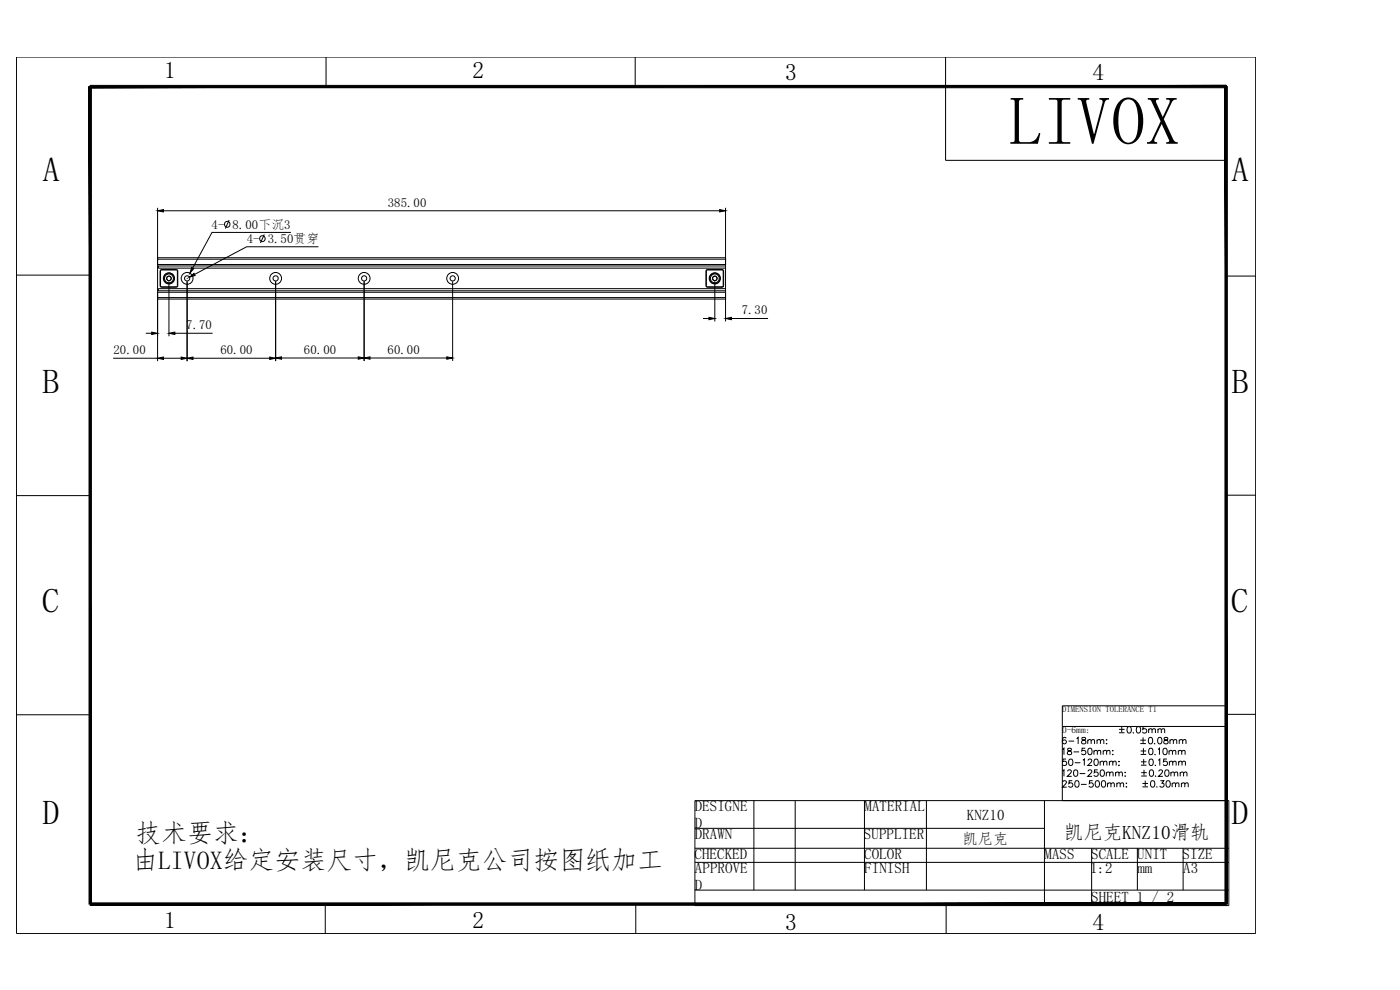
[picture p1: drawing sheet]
<svg xmlns="http://www.w3.org/2000/svg" width="420mm" height="297mm" viewBox="0 0 420 297" stroke-linecap="round" stroke-linejoin="round" font-family="sans-serif">
<!-- layer: 0 -->
<g fill="none" stroke="#000" stroke-width=".3">
<path d="M4.9 17.1h371.9v263h-371.9zM97.8 17.1v8.9M190.6 17.1v8.9M283.8 17.1v31h84.2M47.3 62.4v46M47.3 79.8h170.4M47.3 79.4h170.4M47.3 77.8h170.4M47.3 77.3h170.4M47.5 79.8v.7M49.1 63.2h166.9M68.8 66l-1.2 2.6"/>
<path d="M79.3 70.3l-1.1 2.6M87.3 69.7h-23.7l-5.8 10.7M95.6 74h-21.6l-15.6 8.3M217.7 62.4v34.1M4.9 82.5h22.2M43.7 100h1.8M47.3 80.2l.2 .3M47.3 89.7h170.4M47.3 89.3h170.4M47.3 87.7h170.4M47.3 87.2h170.4M47.3 80.2h.1"/>
<path d="M47.5 86.6v.6M47.5 86.6l-.2 .2M47.5 86.6h170.2M47.5 80.5h170.2M48 81.3v4.4M48 85.7h.2M48 81.3h.2M48.1 85.7l.4 .5M48.2 85.7l.3 .3M48.2 81.3v4.4M48.5 80.9v.1M48.5 86v.2"/>
<path d="M48.5 86.2h4.4M48.5 86h4.4M48.5 81h4.4M48.5 80.9h4.4M48.5 80.9l-.4 .4M48.5 81l-.3 .3M50.2 83l.7-.2 .6 .6-.3 .7-.7 .2-.5-.6zM50.7 84.4v16.5M52.5 100h11.3M52.9 80.9v.1M52.9 86v.2M52.9 80.9l.5 .4"/>
<path d="M52.9 81l.3 .3M53.2 85.7l-.3 .3M53.2 81.3v4.4M53.2 85.7h.2M53.2 81.3h.2M53.4 85.7l-.5 .5M53.4 81.3v4.4M56.2 84.4v24M56.2 83.5v.1M82.7 84.4v24M109.3 84.4v23.9M135.8 84.4v23.9"/>
<path d="M211 95.6h1.8M211.9 81.3v4.4M211.9 85.7l.4 .5M212 85.7l.3 .3M212.3 86.2h4.4M212.3 86h4.4M212.3 81h4.4M212.3 80.9h4.4M212.3 80.9v.1M212.3 86v.2M212.3 80.9l-.4 .4M212.3 81l-.3 .3"/>
<path d="M214 82.9l.8-.1 .5 .6-.3 .7-.7 .2-.5-.6zM214.5 84.4v12.1M216.7 80.9v.1M216.7 86v.2M216.7 80.9l.5 .4M216.7 81l.4 .3M217 85.7h.2M217 81.3h.2M217 81.3v4.4M217.1 85.7l-.4 .3M217.2 85.7l-.5 .5M217.2 81.3v4.4"/>
<path d="M219.5 95.6h11M368 82.8h8.8M34 107.5h13.3M49.1 107.5h5.3M57.9 107.5h23M84.5 107.4h23M111 107.4h23.1M4.9 148.7h22.2M368 148.6h8.8M4.9 214.5h22.2M318.8 218h49.2M335.8 218.8h1.7"/>
<path d="M335.8 219.9h1.7M336.7 218v1.7M338.5 218.1l.3-.1a1.01 1.01 0 0 1 .7 1 1.01 1.01 0 0 1-.7 .9 1.25 1.25 0 0 1-.3-1.8zM340.2 219.8l.1 .1M341.3 218.1l.3-.1a1.01 1.01 0 0 1 .7 1 1.01 1.01 0 0 1-.7 .9 1.25 1.25 0 0 1-.3-1.8zM344 218h-.9l-.1 .8a.69 .69 0 0 1 1 0 .69 .69 0 0 1-.1 1.1 .69 .69 0 0 1-1-.3M344.7 219l.5-.4 .4 .1 .1 1.2M344.7 218.6v1.3M345.7 219l.5-.4 .5 .1 .1 1.2M347.5 219l.5-.4 .4 .1 .1 1.2M347.5 218.6v1.3M348.5 219l.5-.4 .5 .1v1.2"/>
<path d="M368 214.3h8.8M318.8 224.9l.5-.4v1.9M318.8 231.4l.5-.4v1.9M318.9 234.7l.2-.4 .6-.1 .3 .6-1.2 1.4h1.3M320 221.5l-.1-.2a.63 .63 0 0 0-1 .3v1.3a.6 .6 0 0 0 1 .1 .6 .6 0 0 0-.2-1 .6 .6 0 0 0-.9 .5M320 227.7h-1l-.1 .9a.69 .69 0 0 1 1.1 0 .69 .69 0 0 1-.2 1 .69 .69 0 0 1-1-.3M320.4 231.5l.4-.5 .5 .1 .2 .3-.2 .6-1 .9h1.3M320.5 224.6v.5l.8 .3 .3 .4a.65 .65 0 0 1-.6 .7 .65 .65 0 0 1-.7-.7l1.2-.8-.1-.4zM320.7 222.4h1.7M321 227.8a.62 .62 0 0 1 .9 .3l.1 .5a.84 .84 0 0 1-.7 1.1 1.23 1.23 0 0 1-.3-1.9zM321.8 234.2h-.9l-.1 .9a.69 .69 0 0 1 1 0 .69 .69 0 0 1-.1 1 .69 .69 0 0 1-1-.3M322.2 225.6h1.6"/>
<path d="M322.5 231.1a.63 .63 0 0 1 .9 .3l.1 .4a.83 .83 0 0 1-.8 1.1 1.25 1.25 0 0 1-.2-1.8zM322.6 228.9h1.6M322.8 234.3l.3-.1a1.01 1.01 0 0 1 .8 1 1.01 1.01 0 0 1-.8 1 1.26 1.26 0 0 1-.3-1.9zM323.1 221.6l.5-.4v2M324 232.1h1.7M324.4 235.3h1.7M324.8 221.3v.6l.8 .3 .3 .3a.65 .65 0 0 1-.7 .7 .65 .65 0 0 1-.6-.7l1.2-.8-.1-.4zM325 228.1l.4-.4v2M325.7 224.5h-.9l-.1 .8a.69 .69 0 0 1 1 0 .69 .69 0 0 1-.1 1 .69 .69 0 0 1-1-.2M326.4 222.3l.5-.4 .5 .1 .1 1.2M326.4 221.9v1.3M326.5 228.2l.4-.5h.4l.4 .4-.3 .7-1 .9h1.4"/>
<path d="M326.5 231.5l.4-.5h.4l.4 .4-.3 .6-1 .9h1.4M326.7 224.6a.63 .63 0 0 1 1 .3l.1 .4a.84 .84 0 0 1-.8 1.1 1.25 1.25 0 0 1-.3-1.8zM327.5 222.3l.4-.4 .5 .1 .1 1.2M327.9 234.2h-.9l-.1 .9a.69 .69 0 0 1 1.1 0 .69 .69 0 0 1-.2 1 .69 .69 0 0 1-1-.3M328.3 225.5l.5-.4 .4 .1 .1 1.2M328.3 225.1v1.3M328.6 227.8a.63 .63 0 0 1 .9 .3l.1 .5a.84 .84 0 0 1-.7 1.1 1.24 1.24 0 0 1-.3-1.9zM329 234.3l.2-.1a1.01 1.01 0 0 1 .8 1 1.01 1.01 0 0 1-.8 1 1.24 1.24 0 0 1-.2-1.9zM329.2 222.3l.5-.4 .5 .1v1.2M329.2 221.9v1.3M329.3 225.5l.5-.4 .4 .1 .1 1.2M329.4 231h-.9l-.1 .8a.69 .69 0 0 1 1 0 .69 .69 0 0 1-.1 1 .69 .69 0 0 1-1-.2"/>
<path d="M330.2 228.8l.4-.4 .5 .1 .1 1.2M330.2 228.4v1.3M330.2 222.3l.5-.4 .5 .1 .1 1.2M330.4 231.1a.62 .62 0 0 1 1 .3l.1 .4a.84 .84 0 0 1-.8 1.1 1.23 1.23 0 0 1-.3-1.8zM330.8 234.3l.3-.1a1.01 1.01 0 0 1 .7 1 1.01 1.01 0 0 1-.7 1 1.26 1.26 0 0 1-.3-1.9zM331.1 225.5l.5-.4 .4 .1 .1 1.2M331.1 225.1v1.3M331.2 228.8l.4-.4 .5 .1 .1 1.2M332 222h.2zM332 223.1h.2zM332 232l.5-.4 .4 .1 .1 1.2M332 231.6v1.3"/>
<path d="M332.1 225.5l.5-.4 .4 .1 .1 1.2M332.4 235.3l.5-.4 .4 .1 .1 1.2M332.4 234.9v1.3M332.9 228.8l.5-.4 .5 .1 .1 1.2M332.9 228.4v1.3M333 232l.5-.4 .5 .1 .1 1.2M333.4 235.3l.5-.4 .4 .1 .1 1.2M333.9 225.2h.2zM333.9 226.4h.2zM334 228.8l.4-.4 .5 .1 .1 1.2M334.8 232l.5-.4 .4 .1 .1 1.2M334.8 231.6v1.3"/>
<path d="M335.2 235.3l.4-.4 .5 .1 .1 1.2M335.2 234.9v1.3M335.7 228.5h.2zM335.7 229.6h.2zM335.8 232l.5-.4 .4 .1 .1 1.2M336.2 235.3l.5-.4 .4 .1 .1 1.2M337.7 231.6v.2zM337.7 232.7v.2zM338 234.9v.2zM338 236v.2zM342.2 222.1h1.7M342.2 223.1h1.7"/>
<path d="M342.3 225.3h1.7M342.3 226.4h1.7M342.4 228.6h1.7M342.4 229.6h1.7M342.5 231.8h1.7M342.5 232.8h1.7M342.9 235.1h1.6M342.9 236.1h1.6M343.1 221.2v1.7M343.2 224.5v1.7M343.2 227.7v1.7M343.3 231v1.7"/>
<path d="M343.7 234.2v1.7M344.9 221.3a.63 .63 0 0 1 .9 .3l.1 .5a.85 .85 0 0 1-.7 1.1 1.26 1.26 0 0 1-.3-1.9zM345 224.6a.63 .63 0 0 1 .9 .3l.1 .4a.83 .83 0 0 1-.7 1.1 1.25 1.25 0 0 1-.3-1.8zM345.1 227.8a.62 .62 0 0 1 .9 .3l.1 .5a.84 .84 0 0 1-.7 1.1 1.23 1.23 0 0 1-.3-1.9zM345.2 231.1a.63 .63 0 0 1 .9 .3l.1 .4a.84 .84 0 0 1-.7 1.1 1.24 1.24 0 0 1-.3-1.8zM345.6 234.3l.2-.1a1.01 1.01 0 0 1 .8 1 1.01 1.01 0 0 1-.8 1 1.24 1.24 0 0 1-.2-1.9zM346.6 223l.1 .1M346.7 226.3l.1 .1M346.8 229.5l.1 .1M346.9 232.7v.1M347.2 236l.1 .1M347.5 224.9l.5-.4v1.9"/>
<path d="M347.6 228.1l.5-.4v2M347.7 221.3a.63 .63 0 0 1 .9 .3l.1 .5a.85 .85 0 0 1-.7 1.1 1.26 1.26 0 0 1-.3-1.9zM347.8 231.5l.4-.5 .5 .1 .2 .3-.3 .6-.9 .9h1.3M348.3 234.2h1l-.6 .8a.65 .65 0 0 1 .5 1 .65 .65 0 0 1-1.1-.2M349.3 224.6a.63 .63 0 0 1 .9 .3l.1 .4a.84 .84 0 0 1-.8 1.1 1.25 1.25 0 0 1-.2-1.8zM349.5 221.3v.6l.8 .3 .3 .3a.65 .65 0 0 1-.7 .7 .65 .65 0 0 1-.6-.7l1.2-.8-.1-.4zM349.8 231.1a.62 .62 0 0 1 .9 .3l.1 .4a.84 .84 0 0 1-.7 1.1 1.23 1.23 0 0 1-.3-1.8zM350.2 227.7h-.9l-.1 .9a.69 .69 0 0 1 1-.1 .69 .69 0 0 1-.1 1.1 .69 .69 0 0 1-1-.3M350.2 234.3l.3-.1a1.01 1.01 0 0 1 .7 1 1.01 1.01 0 0 1-.7 1 1.26 1.26 0 0 1-.3-1.9zM350.8 225.5l.5-.4 .5 .1 .1 1.2M350.8 225.1v1.3M350.9 228.8l.5-.4 .5 .1 .1 1.2"/>
<path d="M350.9 228.4v1.3M351.1 222.3l.5-.4 .5 .1v1.2M351.1 221.9v1.3M351.4 232l.5-.4 .4 .1 .1 1.2M351.4 231.6v1.3M351.8 235.3l.4-.4 .5 .1 .1 1.2M351.8 234.9v1.3M351.9 225.5l.4-.4 .5 .1 .1 1.2M352 228.8l.4-.4 .5 .1 .1 1.2M352.1 222.3l.5-.4 .5 .1 .1 1.2M352.4 232l.5-.4 .5 .1v1.2M352.8 235.3l.5-.4 .4 .1 .1 1.2"/>
<path d="M353.6 225.5l.5-.4 .5 .1 .1 1.2M353.6 225.1v1.3M353.7 228.8l.5-.4 .5 .1v1.2M353.7 228.4v1.3M353.9 222.3l.5-.4 .4 .1 .1 1.2M353.9 221.9v1.3M354.2 232l.5-.4 .4 .1 .1 1.2M354.2 231.6v1.3M354.6 235.3l.4-.4 .5 .1 .1 1.2M354.6 234.9v1.3M354.7 225.5l.4-.4 .5 .1 .1 1.2M354.7 228.8l.5-.4 .5 .1 .1 1.2"/>
<path d="M354.9 222.3l.5-.4 .5 .1v1.2M355.2 232l.5-.4 .4 .1 .1 1.2M355.6 235.3l.4-.4 .5 .1 .1 1.2M208.6 240.2h160.2v31.5h-160.2zM208.6 248.5h104.9M208.6 254.5h160.2M208.6 258.7h160.2M226.3 240.2v26.9M238.7 240.2v26.9M259.4 240.2v26.9M278 240.2v26.9M313.5 240.2v31.5"/>
<path d="M318.8 240.2v-28.4h49.2v28.4M327.6 254.5v17.2M341.3 254.5v12.6M355.1 254.5v12.6M97.6 271.3v8.8M190.8 271.3v8.8M208.6 267.1h160.2M283.9 271.3v8.8"/>
<circle cx="68.2" cy="67.3" r=".87"/>
<circle cx="78.7" cy="71.6" r=".88"/>
<circle cx="50.7" cy="83.5" r="1.68"/>
<circle cx="50.7" cy="83.5" r="1.55"/>
<circle cx="50.7" cy="83.5" r="1.33"/>
<circle cx="50.7" cy="83.5" r=".66"/>
<circle cx="214.5" cy="83.5" r="1.68"/>
<circle cx="214.5" cy="83.5" r="1.55"/>
<circle cx="214.5" cy="83.5" r="1.33"/>
<circle cx="214.5" cy="83.5" r=".66"/>
</g>
<g fill="#000" stroke="#000" stroke-width=".3">
<path d="M47.3 63.2l1.8-.3v.7zM216 62.9l1.7 .3-1.7 .4zM45.5 99.6l1.8 .4-1.8 .4zM50.7 100l1.8-.4v.8zM56.8 83.2l1.4-1.2 .4 .7zM57.5 80.2l.7 .4-1.2 1.4zM212.8 95.2l1.7 .4-1.7 .3zM217.7 95.6l1.8-.4v.7zM47.3 107.5l1.8-.4v.7zM54.4 107.1l1.8 .4-1.8 .3zM56.2 107.5l1.7-.4v.7zM80.9 107.1l1.8 .4-1.8 .3z"/>
<path d="M82.7 107.4l1.8-.3v.7zM107.5 107.1l1.8 .3-1.8 .4zM109.3 107.4l1.7-.3v.7zM134.1 107.1l1.7 .3-1.7 .4z"/>
<path d="M26.7 26l.7 245.3v-245.3zM26.7 26l.7 245.3h-.7z"/>
<path d="M27.1 26.3h340.9v-.7zM27.1 25.6h340.9l-340.9 .7z"/>
<path d="M367.6 26l.7 245.3v-245.3zM367.6 26l.7 245.3h-.7z"/>
<path d="M27.1 270.9v.7l340.9-.7zM27.1 271.6l340.9-.7v.7z"/>
</g>
<!-- layer: 02___PRT_ALL_AXES -->
<g fill="none" stroke="#000" stroke-width=".3">
<circle cx="56.2" cy="83.5" r="1.77"/>
<circle cx="56.2" cy="83.5" r=".78"/>
<circle cx="82.7" cy="83.5" r="1.77"/>
<circle cx="82.7" cy="83.5" r=".78"/>
<circle cx="109.3" cy="83.5" r="1.77"/>
<circle cx="109.3" cy="83.5" r=".78"/>
<circle cx="135.8" cy="83.5" r="1.77"/>
<circle cx="135.8" cy="83.5" r=".78"/>
</g>
<text font-size="20.5" x="302.7" y="43.1">LIVOX</text>
<g font-size="10.4">
<text x="12.9" y="54.3">A</text>
<text x="369.7" y="54.3">A</text>
<text x="12.8" y="118.1">B</text>
<text x="369.6" y="118.1">B</text>
<text x="12.6" y="183.6">C</text>
<text x="369.5" y="183.6">C</text>
<text x="12.7" y="247.4">D</text>
<text x="369.6" y="247.4">D</text>
</g>
<g font-size="7.8">
<text x="40.6" y="252.7">技术要求：</text>
<text x="39.7" y="260.6">由LIVOX给定安装尺寸，凯尼克公司按图纸加工</text>
</g>
<g font-size="7.1">
<text x="49.3" y="23.5">1</text>
<text x="141.8" y="23.5">2</text>
<text x="235.7" y="24">3</text>
<text x="327.9" y="24">4</text>
<text x="49.3" y="278.5">1</text>
<text x="141.8" y="278.5">2</text>
<text x="235.7" y="279">3</text>
<text x="327.9" y="279">4</text>
</g>
<text font-size="5.8" x="319.3" y="251.7">凯尼克KNZ10滑轨</text>
<g font-size="4.5">
<text x="208.5" y="243.3">DESIGNE</text>
<text x="259.4" y="243.3">MATERIAL</text>
<text x="290.1" y="245.9">KNZ10</text>
<text x="208.5" y="248.5">D</text>
<text x="208.5" y="251.7">DRAWN</text>
<text x="259.3" y="251.7">SUPPLIER</text>
<text x="208.4" y="257.6">CHECKED</text>
<text x="259.3" y="257.6">COLOR</text>
<text x="288.9" y="253.2">凯尼克</text>
<text x="313.5" y="257.6">MASS</text>
<text x="327.5" y="257.6">SCALE UNIT</text>
<text x="354.9" y="257.6">SIZE</text>
<text x="208.6" y="261.9">APPROVE</text>
<text x="259.4" y="261.9">FINISH</text>
<text x="327.1" y="261.9">1:2</text>
<text x="341.3" y="261.9">mm</text>
<text x="355.1" y="261.9">A3</text>
<text x="208.5" y="267">D</text>
<text x="327.5" y="270.5">SHEET 1 / 2</text>
</g>
<g font-size="3.9">
<text x="116.4" y="62">385.00</text>
<text x="63.5" y="68.6">4- 8.00下沉3</text>
<text x="74" y="72.9">4- 3.50贯穿</text>
<text x="222.6" y="94.3">7.30</text>
<text x="55.9" y="98.8">7.70</text>
<text x="34.1" y="106.3">20.00</text>
<text x="66.1" y="106.3">60.00</text>
<text x="91.2" y="106.2">60.00</text>
<text x="116.3" y="106.2">60.00</text>
</g>
<text font-size="2.8" x="318.7" y="219.9">0-6mm:</text>
<text font-size="2.6" x="318.8" y="213.6">DIMENSION TOLERANCE T1</text>
</svg>
